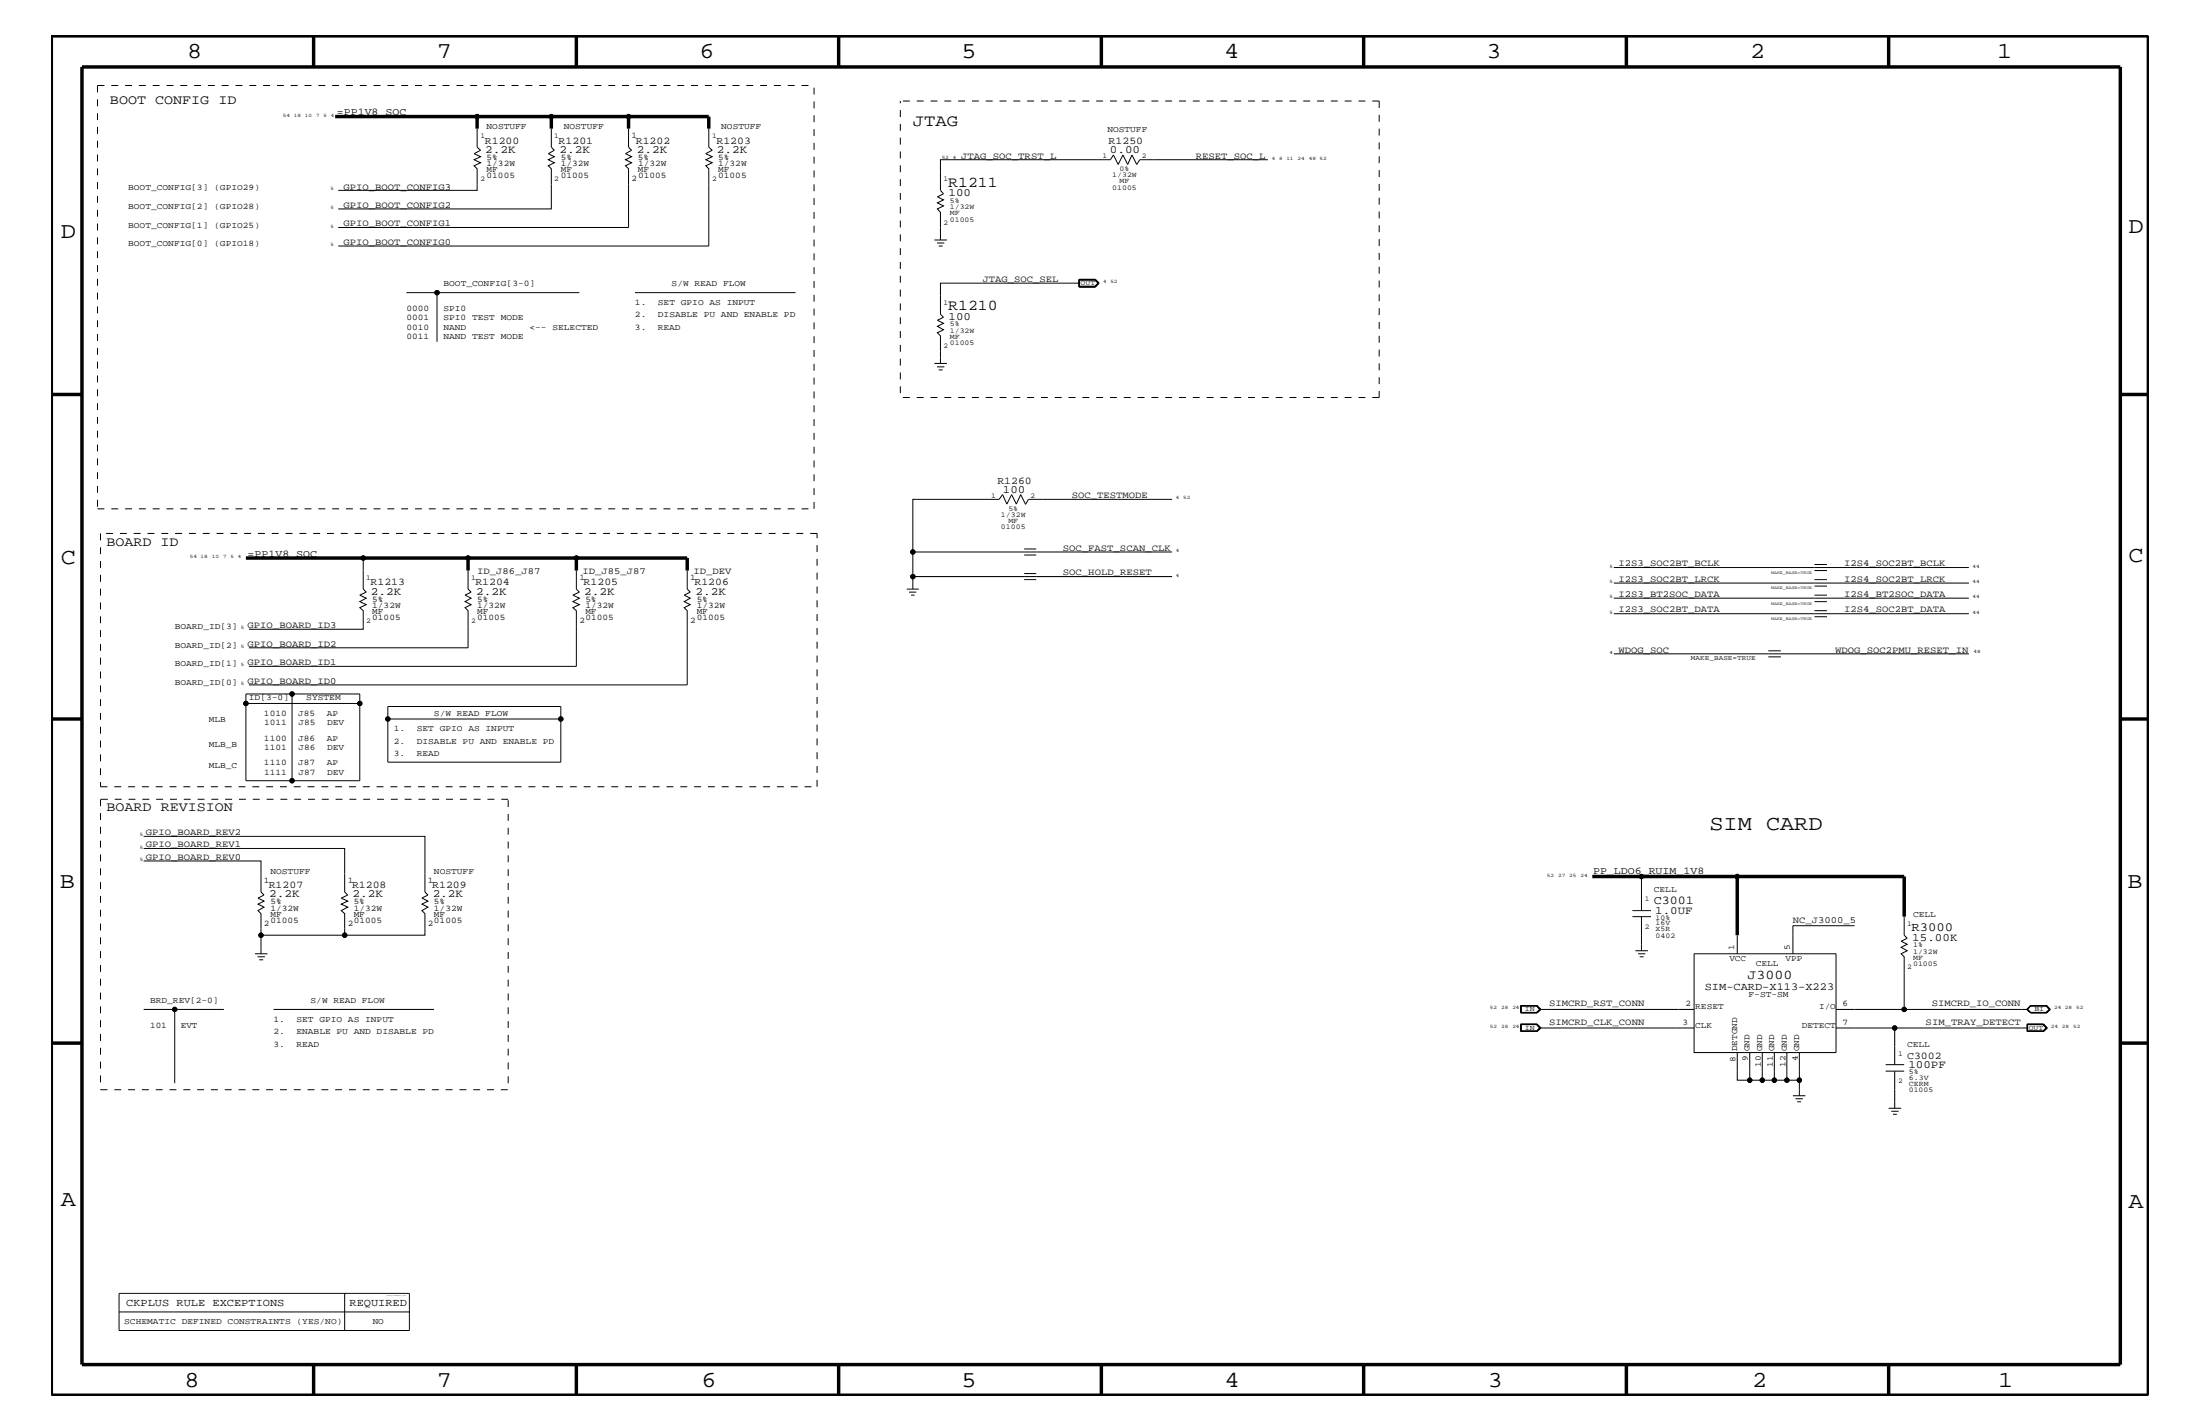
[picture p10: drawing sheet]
<svg xmlns="http://www.w3.org/2000/svg" width="432mm" height="279mm" viewBox="0 0 432 279" stroke-linecap="round" stroke-linejoin="round" font-family="sans-serif">
<g fill="none" stroke="#000" stroke-width=".2">
<path d="M93.6 25.2v3.7l.7 .6-1.2 .7 1.2 .5-1.2 .6 1.2 .6-1.2 .6 .5 .6v4.3h-27.2M108.2 25.2v3.7l.6 .6-1.2 .7 1.2 .5-1.2 .6 1.2 .6-1.2 .6 .6 .6v7.9h-41.8M123.4 25.2v3.7l.6 .6-1.2 .7 1.2 .5-1.2 .6 1.2 .6-1.2 .6 .6 .6v11.5h-57M139.1 25.2v3.7l.7 .6-1.3 .7 1.3 .5-1.3 .6 1.3 .6-1.3 .6 .6 .6v15.2h-72.7M248.9 31.3h-25.2l-.6 1-.9-1.9-.9 1.9-.9-1.9-.9 1.9-1-1.9-.6 .9h-33.3v6.1l.6 .6-1.2 .6 1.2 .6-1.2 .6 1.2 .6-1.2 .6 .6 .7v5.4M79.8 57.4h33.9M85.8 57.4v9.7M124.6 57.4h31.5M183.4 47.1h2.5M183.9 47.7h1.4M184.2 48.3h.8M211.8 54.9h3.2"/>
<path d="M211.8 54.8h3.2l.7 .8-.7 .7h-3.2zM211.8 55h3.1l.6 .6-.6 .5h-3.1M211.8 55.6h-27.2v6.1l.6 .5-1.2 .6 1.2 .6-1.2 .6 1.2 .7-1.2 .6 .6 .6v5.4M215 54.9l.7 .7-.7 .7M215 54.9l.6 .7-.6 .6h-3.2v-1.3M183.4 71.3h2.5M183.9 72h1.4M184.2 72.6h.8M201.3 98.9l-1-1.9-.8 1.9-.9-1.9-1 1.9-.8-1.9-.7 1h-16.9v10.3M230.1 98h-28.2l-.6 1M71.3 109.5v6.1l.6 .6-1.3 .6 1.3 .6-1.3 .6 1.3 .6-1.3 .6 .7 .6v3.7h-22.4M91.9 111.9v3.7l.6 .6-1.2 .6 1.2 .6-1.2 .6 1.2 .6-1.2 .6 .6 .6v7.3h-43"/>
<path d="M113.1 111.9v3.7l.6 .6-1.3 .6 1.3 .6-1.3 .6 1.3 .6-1.3 .6 .7 .6v10.9h-64.2M134.9 111.9v3.7l.6 .6-1.2 .6 1.2 .6-1.2 .6 1.2 .6-1.2 .6 .6 .6v14.6h-86M178 115.6h2.4M178.4 116.2h1.4M178.8 116.8h.7M201 108.9h2.4M201 107.7h2.4M201 113.7h2.4M201 112.5h2.4M230.1 113.1h-50.9v2.5M230.1 108.3h-50.9v4.8M316.8 111.4h69.6"/>
<path d="M316.8 114.4h69.6M316.8 117.4h69.6M356.1 116.8h2.5M356.1 113.7h2.5M356.1 111.9h2.5M356.1 110.8h2.5M356.1 115h2.5M356.1 118h2.5M356.1 119.8h2.5M57.3 136.2v17M70.6 138v-1.8h-22.3v17h22.3v-15.2h-22.3M316.8 120.4h69.6"/>
<path d="M316.8 128.3h69.6M347.1 128.9h2.4M347.1 127.7h2.4M356.1 121h2.5M76.1 141.1h34v-2.5h-34v10.9h34v-8.4M28.2 164.1h55.2v10.9l.6 .6-1.2 .6 1.2 .6-1.2 .6 1.2 .6-1.2 .7 .6 .6v4.2h-15.7v-4.2l-.7-.6 1.2-.7-1.2-.6 1.2-.6-1.2-.6 1.2-.6-.5-.6v-8.5h-39.5M28.2 168.9h23v6.1l.6 .6-1.2 .6 1.2 .6-1.2 .6 1.2 .6-1.2 .7 .6 .6v7.8M320.4 178.7h3.6M320.4 179.9h3.6M322.2 172v6.7M322.2 179.9v6.6M373.7 179.9v3.6l.6 .6-1.2 .6 1.2 .6-1.2 .6 1.2 .6-1.2 .6 .6 .6v10.4"/>
<path d="M28.2 198.1h6.1v14.4M34.3 198.1h9.6M50 187.1h2.5M50.5 187.7h1.5M50.9 188.3h.7M51.2 183.5h16.5M53.7 198.1h31.5M301.6 197.4l.7 .7-.7 .6M301.6 197.4l.6 .7M301.6 197.4h-3v1.3h3M301.7 197.3l.7 .8-.7 .6M301.7 197.3h-3.2v1.4h3.2"/>
<path d="M302.2 198.1h30.3M302.2 198.1l-.6 .6M321 186.5h2.4M321.5 187.1h1.4M321.8 187.7h.8M332.5 187.1h27.9v19.4h-27.9zM341 183.5v3.6M360.4 198.1h37.6M364 181.6h-12.1v5.5M398.6 197.4h3.1l.6 .7-.6 .6h-3.1M398.6 197.4h3l.6 .7-.6 .6h-3M398.6 197.3h3.1l.7 .8-.7 .6h-3.1"/>
<path d="M398.6 197.3l-.8 .8 .8 .6M398.6 197.3l-.7 .8 .7 .6M398.6 197.4l-.7 .7 .7 .6M398.6 197.4l-.6 .7 .6 .6M301.6 201l.7 .7-.7 .6M301.6 201l.6 .7M301.6 201h-3v1.3h3M301.7 200.9l.7 .8-.7 .7M301.7 200.9h-3.2v1.5h3.2M302.2 201.7h30.3M302.2 201.7l-.6 .6M341 206.5v5.4h2.4v-5.4"/>
<path d="M343.4 211.9h2.5M345.9 206.5v5.4h2.4v-5.4M348.3 211.9h2.4M350.7 206.5v5.4h2.5v-5.4M351.9 215h2.5M352.4 215.6h1.4M352.7 216.2h.8M353.2 211.9v3.1M360.4 201.7h37.6M370.1 210.2h3.6M370.1 208.9h3.6M370.7 217.4h2.4"/>
<path d="M371.2 218h1.4M371.5 218.6h.8M371.9 201.7v7.2M371.9 210.2v7.2M401 201l.6 .7-.6 .6M401 201h-3v1.3h3M401 201l.7 .7-.7 .6M401.1 200.9l.8 .8-.8 .7M401.1 200.9l.7 .8-.7 .7M401.1 200.9h-3.2v1.5h3.2M23.4 253.8h57v7.3h-57zM23.4 257.4h57"/>
<path d="M67.7 253.8v7.3"/>
<circle cx="93.6" cy="22.9" r=".42"/>
<circle cx="108.2" cy="22.9" r=".42"/>
<circle cx="123.4" cy="22.9" r=".42"/>
<circle cx="85.8" cy="57.4" r=".42"/>
<circle cx="71.3" cy="109.5" r=".42"/>
<circle cx="91.9" cy="109.5" r=".42"/>
<circle cx="113.1" cy="109.5" r=".42"/>
<circle cx="179.2" cy="113.1" r=".42"/>
<circle cx="179.2" cy="108.3" r=".42"/>
<circle cx="48.3" cy="138" r=".42"/>
<circle cx="57.3" cy="136.2" r=".42"/>
<circle cx="70.6" cy="138" r=".42"/>
<circle cx="57.3" cy="153.2" r=".42"/>
<circle cx="76.1" cy="141.1" r=".42"/>
<circle cx="110.1" cy="141.1" r=".42"/>
<circle cx="322.2" cy="172" r=".42"/>
<circle cx="341" cy="172" r=".42"/>
<circle cx="34.3" cy="198.1" r=".42"/>
<circle cx="51.2" cy="183.5" r=".42"/>
<circle cx="67.7" cy="183.5" r=".42"/>
<circle cx="373.7" cy="198.1" r=".42"/>
<circle cx="343.4" cy="211.9" r=".42"/>
<circle cx="345.9" cy="211.9" r=".42"/>
<circle cx="348.3" cy="211.9" r=".42"/>
<circle cx="350.7" cy="211.9" r=".42"/>
<circle cx="353.2" cy="211.9" r=".42"/>
<circle cx="371.9" cy="201.7" r=".42"/>
</g>
<g fill="none" stroke="#000" stroke-width=".68" stroke-linecap="butt">
<path d="M10.1 7h411.6v266.8h-411.6zM16.1 13.1h400.1v254.6h-400.1zM61.6 7v6.1M113.1 7v6.1M164.6 7v6.1M216.2 7v6.1M267.6 7v6.1M319.2 7v6.1M370.7 7v6.1M65.8 22.9h27.8v2.3M93.6 22.9h14.6M108.2 25.2v-2.3h15.2v2.3"/>
<path d="M123.4 22.9h15.7v2.3M10.1 77.4h6M416.2 77.4h5.5M48.3 109.5h86.6v2.4M91.9 109.5v2.4M113.1 109.5v2.4M10.1 141.1h6M416.2 141.1h5.5M312.5 172h28.5v11.5M341 172h32.7v7.9M10.1 204.7h6M416.2 204.7h5.5"/>
<path d="M61.6 267.7v6.1M113.1 267.7v6.1M164.6 267.7v6.1M216.2 268v5.8M267.6 267.7v6.1M319.2 267.7v6.1M370.7 267.7v6.1"/>
</g>
<g fill="none" stroke="#000" stroke-width=".2" stroke-dasharray="1.4 1.4" stroke-linecap="butt">
<path d="M19.1 16.8v83M19.1 16.8h140.7M270.7 19.8v58.2M270.7 19.8h-94M270.7 78h-94v-58.2M19.1 99.8h140.7M159.8 99.8v-83M19.7 104.7v49.7M160.4 104.7h-140.7M19.7 156.8v57M19.7 154.4h140.7M99.7 156.8h-80"/>
<path d="M160.4 154.4v-49.7M19.7 213.8h80v-57"/>
</g>
<g fill="#000">
<circle cx="93.6" cy="22.9" r=".42"/>
<circle cx="108.2" cy="22.9" r=".42"/>
<circle cx="123.4" cy="22.9" r=".42"/>
<circle cx="85.8" cy="57.4" r=".42"/>
<circle cx="71.3" cy="109.5" r=".42"/>
<circle cx="91.9" cy="109.5" r=".42"/>
<circle cx="113.1" cy="109.5" r=".42"/>
<circle cx="179.2" cy="113.1" r=".42"/>
<circle cx="179.2" cy="108.3" r=".42"/>
<circle cx="48.3" cy="138" r=".42"/>
<circle cx="57.3" cy="136.2" r=".42"/>
<circle cx="70.6" cy="138" r=".42"/>
<circle cx="57.3" cy="153.2" r=".42"/>
<circle cx="76.1" cy="141.1" r=".42"/>
<circle cx="110.1" cy="141.1" r=".42"/>
<circle cx="322.2" cy="172" r=".42"/>
<circle cx="341" cy="172" r=".42"/>
<circle cx="34.3" cy="198.1" r=".42"/>
<circle cx="51.2" cy="183.5" r=".42"/>
<circle cx="67.7" cy="183.5" r=".42"/>
<circle cx="373.7" cy="198.1" r=".42"/>
<circle cx="343.4" cy="211.9" r=".42"/>
<circle cx="345.9" cy="211.9" r=".42"/>
<circle cx="348.3" cy="211.9" r=".42"/>
<circle cx="350.7" cy="211.9" r=".42"/>
<circle cx="353.2" cy="211.9" r=".42"/>
<circle cx="371.9" cy="201.7" r=".42"/>
</g>
<g font-size="4.5">
<text x="36.7" y="11.5">8</text>
<text x="85.8" y="11.5">7</text>
<text x="137.3" y="11.5">6</text>
<text x="188.7" y="11.5">5</text>
<text x="240.3" y="11.5">4</text>
<text x="291.8" y="11.5">3</text>
<text x="343.5" y="11.5">2</text>
<text x="392" y="11.5">1</text>
<text x="11.9" y="46.8">D</text>
<text x="417.7" y="45.7">D</text>
<text x="11.9" y="110.6">C</text>
<text x="417.7" y="110.3">C</text>
<text x="11.8" y="174.3">B</text>
<text x="417.6" y="174.2">B</text>
<text x="11.9" y="236.7">A</text>
<text x="417.7" y="237.1">A</text>
<text x="36.2" y="272.1">8</text>
<text x="85.8" y="272.1">7</text>
<text x="137.7" y="272.1">6</text>
<text x="188.7" y="272.1">5</text>
<text x="240.4" y="272.1">4</text>
<text x="292" y="272.1">3</text>
<text x="343.9" y="272.1">2</text>
<text x="392.2" y="272.1">1</text>
</g>
<text font-size="4.1" x="335.5" y="162.8">SIM CARD</text>
<text font-size="3.3" x="179.2" y="24.7">JTAG</text>
<g font-size="3">
<text x="186.1" y="36.7">R1211</text>
<text x="186.1" y="60.9">R1210</text>
</g>
<g font-size="2.6">
<text x="21.6" y="20.4">BOOT CONFIG ID</text>
<text x="20.9" y="107.1">BOARD ID</text>
<text x="20.9" y="159.2">BOARD REVISION</text>
<text x="343" y="192.1">J3000</text>
</g>
<text font-size="2.5" x="375.2" y="182.7">R3000</text>
<text font-size="2.4" x="324.6" y="177.4">C3001</text>
<g font-size="2.2">
<text x="95.2" y="30">2.2K</text>
<text x="109.8" y="30">2.2K</text>
<text x="125" y="30">2.2K</text>
<text x="140.7" y="30">2.2K</text>
<text x="217.8" y="30">0.00</text>
<text x="186.2" y="38.5">100</text>
<text x="186.2" y="62.8">100</text>
<text x="196.9" y="96.7">100</text>
<text x="72.8" y="116.7">2.2K</text>
<text x="93.5" y="116.7">2.2K</text>
<text x="114.6" y="116.7">2.2K</text>
<text x="136.5" y="116.7">2.2K</text>
<text x="52.8" y="176.1">2.2K</text>
<text x="69.2" y="176.1">2.2K</text>
<text x="84.9" y="176.1">2.2K</text>
<text x="324.9" y="179.3">1.0UF</text>
<text x="375.3" y="184.6">15.00K</text>
<text x="374.6" y="209.6">100PF</text>
</g>
<g font-size="2.1">
<text x="334.6" y="194.2">SIM-CARD-X113-X223</text>
<text x="24.8" y="256.2">CKPLUS RULE EXCEPTIONS</text>
<text x="68.6" y="256.2">REQUIRED</text>
</g>
<g font-size="2">
<text x="66.1" y="22.6">=PP1V8_SOC</text>
<text x="95.2" y="28.2">R1200</text>
<text x="109.6" y="28.2">R1201</text>
<text x="124.8" y="28.2">R1202</text>
<text x="140.6" y="28.2">R1203</text>
<text x="217.6" y="28.3">R1250</text>
<text x="195.8" y="95">R1260</text>
<text x="48.6" y="109.3">=PP1V8_SOC</text>
<text x="72.7" y="114.8">R1213</text>
<text x="93.3" y="114.8">R1204</text>
<text x="114.6" y="114.8">R1205</text>
<text x="136.3" y="114.8">R1206</text>
<text x="312.7" y="171.4">PP_LDO6_RUIM_1V8</text>
<text x="52.7" y="174.3">R1207</text>
<text x="69.1" y="174.3">R1208</text>
<text x="84.8" y="174.3">R1209</text>
<text x="374.3" y="207.7">C3002</text>
</g>
<g font-size="1.9">
<text x="188.6" y="31.1">JTAG_SOC_TRST_L</text>
<text x="234.7" y="31.1">RESET_SOC_L</text>
<text x="67.4" y="40.8">GPIO_BOOT_CONFIG2</text>
<text x="67.4" y="37.2">GPIO_BOOT_CONFIG3</text>
<text x="67.4" y="44.4">GPIO_BOOT_CONFIG1</text>
<text x="67.4" y="48">GPIO_BOOT_CONFIG0</text>
<text x="192.9" y="55.3">JTAG_SOC_SEL</text>
<text x="210.4" y="97.7">SOC_TESTMODE</text>
<text x="93.6" y="112.6">ID_J86_J87</text>
<text x="114.3" y="112.6">ID_J85_J87</text>
<text x="136.1" y="112.6">ID_DEV</text>
<text x="208.6" y="108.1">SOC_FAST_SCAN_CLK</text>
<text x="208.6" y="112.9">SOC_HOLD_RESET</text>
<text x="317.7" y="111.1">I2S3_SOC2BT_BCLK</text>
<text x="361.9" y="111.1">I2S4_SOC2BT_BCLK</text>
<text x="317.7" y="117.2">I2S3_BT2SOC_DATA</text>
<text x="317.7" y="114.2">I2S3_SOC2BT_LRCK</text>
<text x="361.9" y="117.2">I2S4_BT2SOC_DATA</text>
<text x="361.9" y="114.2">I2S4_SOC2BT_LRCK</text>
<text x="48.6" y="123.2">GPIO_BOARD_ID3</text>
<text x="317.7" y="120.2">I2S3_SOC2BT_DATA</text>
<text x="361.9" y="120.2">I2S4_SOC2BT_DATA</text>
<text x="48.6" y="130.5">GPIO_BOARD_ID1</text>
<text x="48.6" y="126.9">GPIO_BOARD_ID2</text>
<text x="317.7" y="128">WDOG_SOC</text>
<text x="360.2" y="128">WDOG_SOC2PMU_RESET_IN</text>
<text x="48.6" y="134.1">GPIO_BOARD_ID0</text>
<text x="28.6" y="166.2">GPIO_BOARD_REV1</text>
<text x="28.6" y="163.9">GPIO_BOARD_REV2</text>
<text x="28.6" y="168.7">GPIO_BOARD_REV0</text>
<text x="351.9" y="181">NC_J3000_5</text>
<text x="304" y="197.4">SIMCRD_RST_CONN</text>
<text x="379.1" y="197.4">SIMCRD_IO_CONN</text>
<text x="304" y="201">SIMCRD_CLK_CONN</text>
<text x="378" y="201">SIM_TRAY_DETECT</text>
</g>
<g font-size="1.7">
<text x="95.5" y="25.3">NOSTUFF</text>
<text x="110.7" y="25.3">NOSTUFF</text>
<text x="124" y="27.1">1</text>
<text x="141.6" y="25.3">NOSTUFF</text>
<text x="217.3" y="25.9">NOSTUFF</text>
<text x="95.5" y="32.5">1/32W</text>
<text x="95.5" y="35">01005</text>
<text x="95.5" y="31.4">5%</text>
<text x="95.5" y="33.7">MF</text>
<text x="110.1" y="35">01005</text>
<text x="110.1" y="32.5">1/32W</text>
<text x="110.1" y="31.4">5%</text>
<text x="110.1" y="33.7">MF</text>
<text x="124" y="35.6">2</text>
<text x="125.2" y="33.7">MF</text>
<text x="125.2" y="31.4">5%</text>
<text x="125.2" y="35">01005</text>
<text x="125.2" y="32.5">1/32W</text>
<text x="141" y="35">01005</text>
<text x="141" y="31.4">5%</text>
<text x="141" y="33.7">MF</text>
<text x="141" y="32.5">1/32W</text>
<text x="25.1" y="37.4">BOOT_CONFIG[3] (GPIO29)</text>
<text x="25.1" y="41">BOOT_CONFIG[2] (GPIO28)</text>
<text x="25.1" y="44.6">BOOT_CONFIG[1] (GPIO25)</text>
<text x="25.1" y="48.3">BOOT_CONFIG[0] (GPIO18)</text>
<text x="87" y="56.2">BOOT_CONFIG[3-0]</text>
<text x="124.6" y="59.8">1.</text>
<text x="129.1" y="59.8">SET GPIO AS INPUT</text>
<text x="131.8" y="56.2">S/W READ FLOW</text>
<text x="79.8" y="61.1">0000</text>
<text x="79.8" y="64.7">0010</text>
<text x="79.8" y="62.9">0001</text>
<text x="87" y="64.7">NAND</text>
<text x="87" y="62.9">SPI0 TEST MODE</text>
<text x="87" y="61.1">SPI0</text>
<text x="103.9" y="64.7">&lt;-- SELECTED</text>
<text x="124.6" y="62.3">2.</text>
<text x="124.6" y="64.7">3.</text>
<text x="129.1" y="64.7">READ</text>
<text x="129.1" y="62.3">DISABLE PU AND ENABLE PD</text>
<text x="79.8" y="66.5">0011</text>
<text x="87" y="66.5">NAND TEST MODE</text>
<text x="113.7" y="113.7">1</text>
<text x="135.5" y="113.7">1</text>
<text x="73.1" y="118.1">5%</text>
<text x="73.1" y="119.2">1/32W</text>
<text x="93.6" y="118.1">5%</text>
<text x="93.6" y="119.2">1/32W</text>
<text x="114.9" y="118.1">5%</text>
<text x="114.9" y="119.2">1/32W</text>
<text x="136.7" y="119.2">1/32W</text>
<text x="136.7" y="118.1">5%</text>
<text x="34.3" y="123.5">BOARD_ID[3]</text>
<text x="73.1" y="120.4">MF</text>
<text x="73.1" y="121.7">01005</text>
<text x="93.6" y="120.4">MF</text>
<text x="93.6" y="121.7">01005</text>
<text x="113.7" y="122.3">2</text>
<text x="114.9" y="120.4">MF</text>
<text x="114.9" y="121.7">01005</text>
<text x="135.5" y="122.3">2</text>
<text x="136.7" y="120.4">MF</text>
<text x="136.7" y="121.7">01005</text>
<text x="34.3" y="130.8">BOARD_ID[1]</text>
<text x="34.3" y="127.1">BOARD_ID[2]</text>
<text x="34.3" y="134.4">BOARD_ID[0]</text>
<text x="48.9" y="137.4">ID[3-0]</text>
<text x="60.1" y="137.4">SYSTEM</text>
<text x="41" y="141.7">MLB</text>
<text x="51.8" y="140.4">1010</text>
<text x="51.8" y="142.3">1011</text>
<text x="58.5" y="140.4">J85</text>
<text x="58.6" y="142.3">J85</text>
<text x="64.1" y="140.4">AP</text>
<text x="64.2" y="142.3">DEV</text>
<text x="77.3" y="143.5">1.</text>
<text x="81.8" y="143.5">SET GPIO AS INPUT</text>
<text x="85.2" y="140.4">S/W READ FLOW</text>
<text x="41" y="146.5">MLB_B</text>
<text x="51.8" y="145.3">1100</text>
<text x="51.8" y="147.1">1101</text>
<text x="58.5" y="145.3">J86</text>
<text x="58.6" y="147.1">J86</text>
<text x="64.1" y="145.3">AP</text>
<text x="64.2" y="147.1">DEV</text>
<text x="77.3" y="148.4">3.</text>
<text x="77.3" y="145.9">2.</text>
<text x="81.8" y="148.4">READ</text>
<text x="81.8" y="145.9">DISABLE PU AND ENABLE PD</text>
<text x="41" y="150.7">MLB_C</text>
<text x="51.8" y="150.1">1110</text>
<text x="51.8" y="152">1111</text>
<text x="58.5" y="150.1">J87</text>
<text x="58.6" y="152">J87</text>
<text x="64.1" y="150.1">AP</text>
<text x="64.2" y="152">DEV</text>
<text x="51.8" y="173.2">1</text>
<text x="53.1" y="171.4">NOSTUFF</text>
<text x="68.2" y="173.2">1</text>
<text x="84" y="173.2">1</text>
<text x="85.2" y="171.4">NOSTUFF</text>
<text x="53.1" y="177.4">5%</text>
<text x="53.1" y="179.9">MF</text>
<text x="53.1" y="178.7">1/32W</text>
<text x="69.4" y="179.9">MF</text>
<text x="69.4" y="177.4">5%</text>
<text x="69.4" y="178.7">1/32W</text>
<text x="85.2" y="177.4">5%</text>
<text x="85.2" y="179.9">MF</text>
<text x="85.2" y="178.7">1/32W</text>
<text x="324.6" y="175">CELL</text>
<text x="375.5" y="179.9">CELL</text>
<text x="51.8" y="181.6">2</text>
<text x="53.1" y="181">01005</text>
<text x="68.2" y="181.6">2</text>
<text x="69.4" y="181">01005</text>
<text x="84" y="181.6">2</text>
<text x="85.2" y="181">01005</text>
<text x="339.4" y="188.6">VCC</text>
<text x="340.4" y="186.4" transform="rotate(-90 340.4 186.4)">1</text>
<text x="344.6" y="189.5">CELL</text>
<text x="350.4" y="188.6">VPP</text>
<text x="351.3" y="186.4" transform="rotate(-90 351.3 186.4)">5</text>
<text x="29.5" y="196.8">BRD_REV[2-0]</text>
<text x="61" y="196.8">S/W READ FLOW</text>
<text x="330.8" y="197.4">2</text>
<text x="343.2" y="195.7">F-ST-SM</text>
<text x="361.6" y="197.4">6</text>
<text x="29.5" y="201.7">101</text>
<text x="35.5" y="201.7">EVT</text>
<text x="53.7" y="200.4">1.</text>
<text x="53.7" y="202.9">2.</text>
<text x="58.2" y="200.4">SET GPIO AS INPUT</text>
<text x="58.2" y="202.9">ENABLE PU AND DISABLE PD</text>
<text x="330.2" y="201">3</text>
<text x="332.7" y="201.7">CLK</text>
<text x="332.7" y="198.1">RESET</text>
<text x="353.7" y="201.7">DETECT</text>
<text x="357" y="198.1">I/O</text>
<text x="361.6" y="201">7</text>
<text x="53.7" y="205.3">3.</text>
<text x="58.2" y="205.3">READ</text>
<text x="340.6" y="208.3" transform="rotate(-90 340.6 208.3)">8</text>
<text x="341" y="206.3" transform="rotate(-90 341 206.3)">DETGND</text>
<text x="343.1" y="208.2" transform="rotate(-90 343.1 208.2)">9</text>
<text x="343.4" y="206.3" transform="rotate(-90 343.4 206.3)">GND</text>
<text x="345.6" y="209.3" transform="rotate(-90 345.6 209.3)">10</text>
<text x="345.9" y="206.3" transform="rotate(-90 345.9 206.3)">GND</text>
<text x="348" y="209.3" transform="rotate(-90 348 209.3)">11</text>
<text x="348.2" y="206.3" transform="rotate(-90 348.2 206.3)">GND</text>
<text x="350.4" y="209.3" transform="rotate(-90 350.4 209.3)">12</text>
<text x="350.7" y="206.3" transform="rotate(-90 350.7 206.3)">GND</text>
<text x="352.9" y="208.2" transform="rotate(-90 352.9 208.2)">4</text>
<text x="353.1" y="206.3" transform="rotate(-90 353.1 206.3)">GND</text>
<text x="374.3" y="205.3">CELL</text>
<text x="24.4" y="259.9">SCHEMATIC DEFINED CONSTRAINTS (YES/NO)</text>
<text x="73.2" y="259.9">NO</text>
</g>
<g font-size="1.4">
<text x="94.3" y="27.1">1</text>
<text x="108.8" y="27.1">1</text>
<text x="139.8" y="27.1">1</text>
<text x="94.3" y="35.6">2</text>
<text x="108.8" y="35.6">2</text>
<text x="139.8" y="35.6">2</text>
<text x="185.2" y="35.6">1</text>
<text x="216.4" y="31">1</text>
<text x="218.3" y="34.7">1/32W</text>
<text x="219.8" y="33.6">0%</text>
<text x="219.8" y="35.9">MF</text>
<text x="224.1" y="31">2</text>
<text x="186.4" y="39.8">5%</text>
<text x="186.4" y="41">1/32W</text>
<text x="218.3" y="37.2">01005</text>
<text x="185.2" y="44.1">2</text>
<text x="186.4" y="42.3">MF</text>
<text x="186.4" y="43.5">01005</text>
<text x="185.2" y="59.8">1</text>
<text x="212.1" y="56">OUT</text>
<text x="186.4" y="64">5%</text>
<text x="186.4" y="65.3">1/32W</text>
<text x="185.2" y="68.4">2</text>
<text x="186.4" y="66.5">MF</text>
<text x="186.4" y="67.7">01005</text>
<text x="194.6" y="97.6">1</text>
<text x="196.5" y="101.4">1/32W</text>
<text x="197.9" y="100.2">5%</text>
<text x="202.3" y="97.6">2</text>
<text x="196.5" y="103.8">01005</text>
<text x="197.9" y="102.6">MF</text>
<text x="71.9" y="113.7">1</text>
<text x="92.5" y="113.7">1</text>
<text x="71.9" y="122.3">2</text>
<text x="92.5" y="122.3">2</text>
<text x="331.9" y="129.6">MAKE_BASE=TRUE</text>
<text x="322.8" y="176.8">1</text>
<text x="322.8" y="182.2">2</text>
<text x="325" y="184">0402</text>
<text x="325" y="182.7">X5R</text>
<text x="325" y="180.5">10%</text>
<text x="325" y="181.6">16V</text>
<text x="374.3" y="181.6">1</text>
<text x="375.5" y="185.9">1%</text>
<text x="374.3" y="190.2">2</text>
<text x="375.5" y="188.3">MF</text>
<text x="375.5" y="189.5">01005</text>
<text x="375.5" y="187.1">1/32W</text>
<text x="299.3" y="198.4">IN</text>
<text x="299.3" y="202">IN</text>
<text x="398.2" y="202">OUT</text>
<text x="399.3" y="198.4">BI</text>
<text x="372.5" y="207.1">1</text>
<text x="372.5" y="212.5">2</text>
<text x="374.7" y="213">CERM</text>
<text x="374.7" y="211.9">6.3V</text>
<text x="374.7" y="210.8">5%</text>
<text x="374.7" y="214.2">01005</text>
</g>
<g font-size="1">
<text x="55.5" y="22.9">54 18</text>
<text x="59.9" y="22.9">10</text>
<text x="62.1" y="22.9">7</text>
<text x="63.5" y="22.9">5</text>
<text x="64.9" y="22.9">4</text>
<text x="184.8" y="31.1">52</text>
<text x="187" y="31.1">4</text>
<text x="249.6" y="31.4">4</text>
<text x="251" y="31.4">8</text>
<text x="252.5" y="31.4">11</text>
<text x="254.7" y="31.4">24</text>
<text x="256.9" y="31.4">48 52</text>
<text x="64.9" y="41">5</text>
<text x="64.9" y="37.4">5</text>
<text x="64.9" y="44.6">5</text>
<text x="64.9" y="48.3">5</text>
<text x="216.5" y="55.6">4</text>
<text x="217.9" y="55.6">52</text>
<text x="230.8" y="98">4</text>
<text x="232.2" y="98">52</text>
<text x="37.3" y="109.5">54 18</text>
<text x="41.6" y="109.5">10</text>
<text x="43.8" y="109.5">7</text>
<text x="45.2" y="109.5">5</text>
<text x="46.7" y="109.5">4</text>
<text x="230.8" y="108.3">4</text>
<text x="230.8" y="113.1">4</text>
<text x="315.9" y="111.4">5</text>
<text x="387.2" y="111.4">44</text>
<text x="315.9" y="117.4">5</text>
<text x="315.9" y="114.4">5</text>
<text x="387.2" y="117.4">44</text>
<text x="387.2" y="114.4">44</text>
<text x="47.2" y="123.5">5</text>
<text x="315.9" y="120.4">5</text>
<text x="387.2" y="120.4">44</text>
<text x="47.2" y="127.1">5</text>
<text x="47.2" y="130.8">5</text>
<text x="315.9" y="128.3">4</text>
<text x="387.3" y="128">48</text>
<text x="47.2" y="134.4">5</text>
<text x="27.4" y="164.1">5</text>
<text x="27.4" y="166.5">5</text>
<text x="27.4" y="168.9">5</text>
<text x="303.6" y="172">52</text>
<text x="305.8" y="172">27</text>
<text x="308" y="172">25</text>
<text x="310.2" y="172">24</text>
<text x="292.4" y="198.1">52</text>
<text x="292.4" y="201.7">52</text>
<text x="294.6" y="198.1">28</text>
<text x="294.6" y="201.7">28</text>
<text x="296.8" y="198.1">24</text>
<text x="296.8" y="201.7">24</text>
<text x="402.5" y="201.7">24</text>
<text x="403.2" y="198.1">24 28</text>
<text x="404.7" y="201.7">28</text>
<text x="406.9" y="201.7">52</text>
<text x="407.5" y="198.1">52</text>
</g>
<g font-size=".8">
<text x="347.6" y="112.6">MAKE_BASE=TRUE</text>
<text x="347.6" y="118.6">MAKE_BASE=TRUE</text>
<text x="347.6" y="115.6">MAKE_BASE=TRUE</text>
<text x="347.6" y="121.7">MAKE_BASE=TRUE</text>
</g>
<text font-size=".3" x="75.9" y="254.4">TABLE_DASHBOARD_INFO</text>
</svg>
